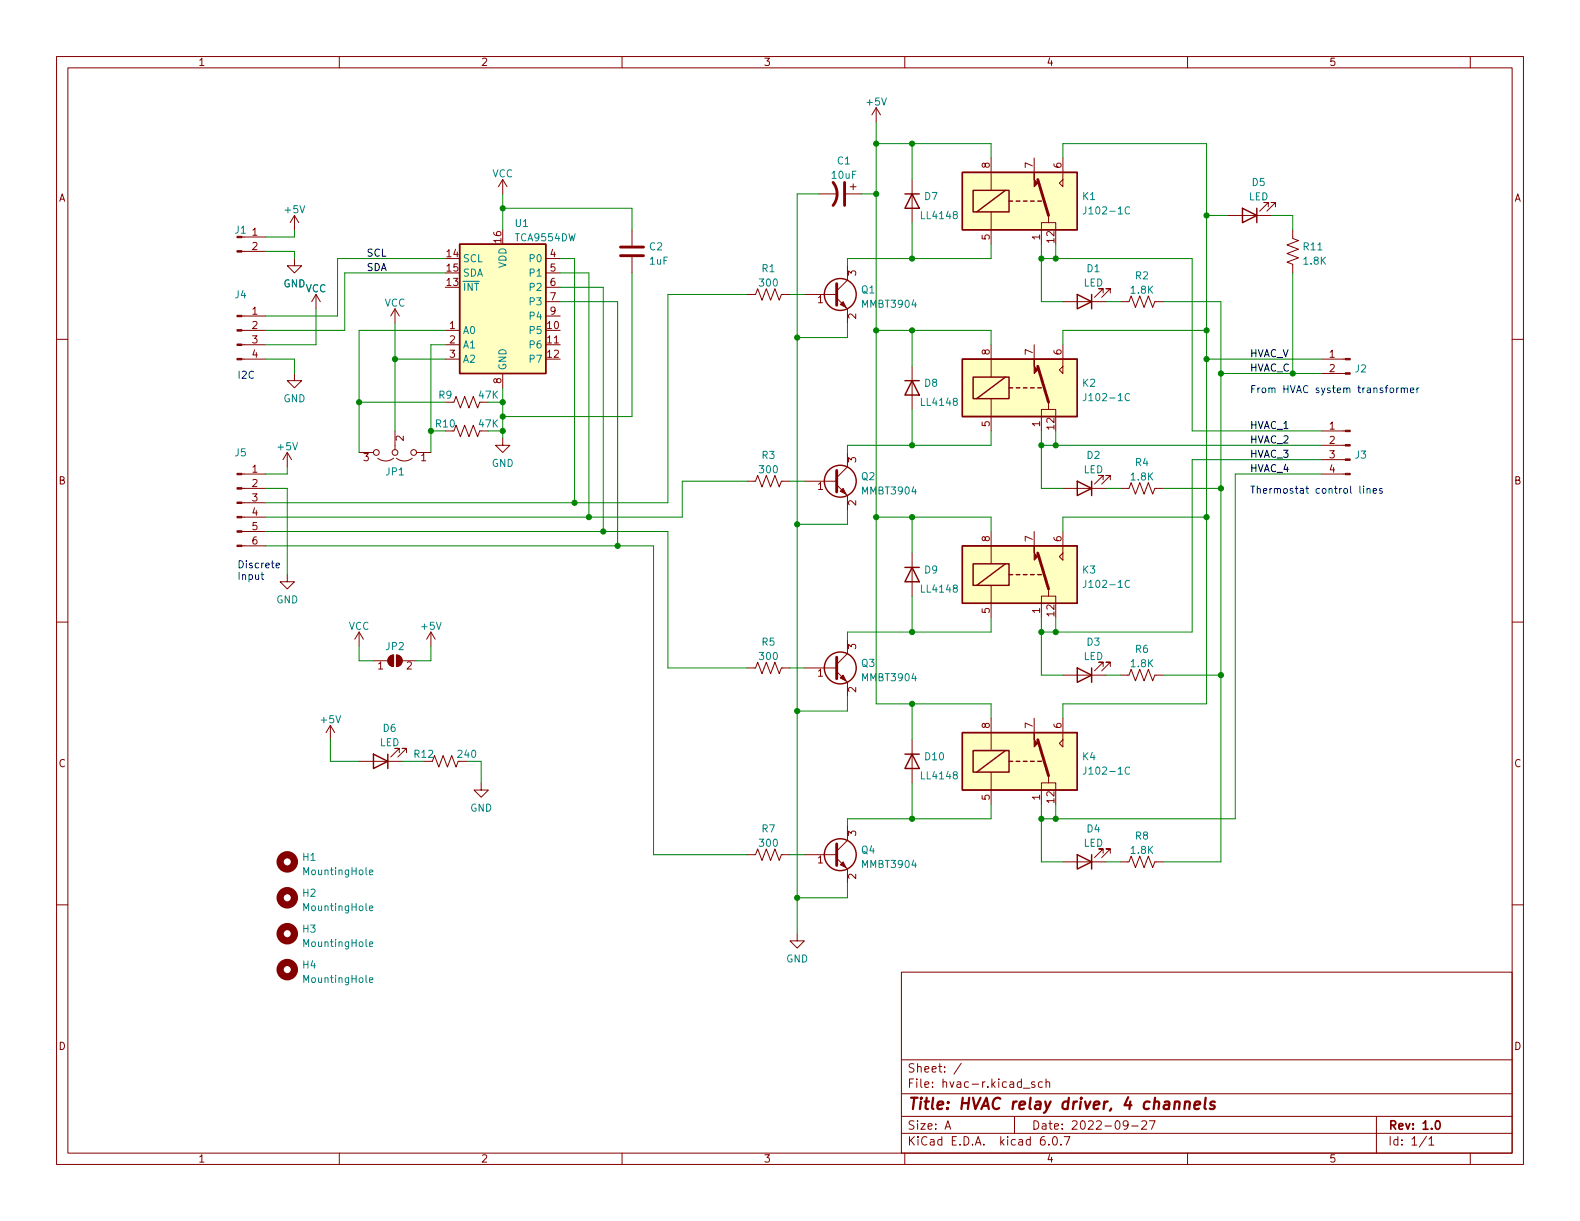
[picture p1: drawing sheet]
<svg xmlns="http://www.w3.org/2000/svg" width="279mm" height="216mm" viewBox="0 0 279 216" stroke-linecap="round" stroke-linejoin="round" font-family="sans-serif">
<g fill="none" stroke="#840000" stroke-width=".18">
<path d="M10 10h259.4v195.9h-259.4zM12 12h255.4v191.9h-255.4zM60 10v2M110 10v2M154.9 19.1l-.7 1.2M154.9 19.1v2.5M154.9 19.1l.8 1.2M160 10v2M210 10v2M260 10v2M52.1 38.1l-.8 1.3M52.1 38.1v2.5"/>
<path d="M52.1 38.1l.7 1.3M88.9 31.8v2.5M88.9 31.8l-.8 1.2M88.9 31.8l.8 1.2M144.8 34.3h3.3M149.6 34.3h2.8M150.4 33h1M150.9 32.5v1M161.3 31.8v7.6M175.3 27.9v5.8M175.3 37.5v5.7M182.9 27.9v2.6"/>
<path d="M185.4 38.1v1.3M188 27.9v5.1l-.7-.6 .7-.6M217.2 38.1h7.6M224.3 36.6v-.8h-.8h.8l-1.5 1.5M225.6 36.6v-.8h-.8h.8l-1.6 1.5M10 60h2M42.8 44.5h4.2M42.8 58.4h4.2M42.8 55.9h4.2M43.2 41.9h3.8M52.1 45.7v1.3h1.2l-1.2 1.3-1.3-1.3h1.3M55.9 52.1l-.8 1.2"/>
<path d="M55.9 52.1v2.5M55.9 52.1l.7 1.2M69.8 54.6v2.6M69.8 54.6l-.7 1.3M69.8 54.6l.8 1.3M78.7 58.4h2.6M96.5 55.9h2.6M96.5 45.7h2.6M96.5 48.3h2.6M96.5 50.8h2.6M96.5 53.3h2.6M111.8 40.6v2.8"/>
<path d="M111.8 45.5v2.8M132.1 52.1h1.5l.4-1 .7 2 .8-2 .8 2 .7-2 .8 2 .4-1h1.5M142.2 52.1h5.8M148 52.7l1.9 1.9v2.6M149.9 47v2.5l-1.9 1.9M186.7 40.6v-1.2h-2.6v3.8M188 53.3h7.6M195.1 51.8v-.7h-.8h.8l-1.6 1.5M196.3 51.8v-.7h-.7h.7l-1.5 1.5M198.1 53.3h1.5l.4-1 .8 2.1 .7-2.1 .8 2.1 .8-2.1 .7 2.1 .4-1.1h1.5M228.6 40.6v1.6l1 .3-2 .8 2 .8-2 .7 2 .8-2 .8 1 .3v1.6M267.4 60h2"/>
<path d="M42.8 63.5h4.2M42.8 61h4.2M52.1 66v1.3h1.2l-1.2 1.3-1.3-1.3h1.3M69.8 76.2v3.3M78.7 63.5h2.6M78.7 61h2.6M80.3 71.1l.3-1 .8 2 .8-2 .7 2 .8-2 .8 2 .3-1h1.6M80.3 76.2l.3-1 .8 2 .8-2 .7 2 .8-2 .8 2 .3-1h1.6M88.9 77.5v1.2h1.3l-1.3 1.3-1.3-1.3h1.3M88.9 66v2.6M96.5 61h2.6M161.3 64.8v7.6"/>
<path d="M175.3 61v5.7M175.3 70.5v5.7M182.9 61v2.5M185.4 71.1v1.3M186.7 73.7v-1.3h-2.6v3.8M188 61v5l-.7-.6 .7-.6M233.7 63.5h4.2M233.7 78.7h4.2M233.7 76.2h4.2M233.7 66h4.2M42.8 86.4h4.2M42.8 96.5h4.2"/>
<path d="M42.8 94h4.2M42.8 91.4h4.2M42.8 88.9h4.2M42.8 83.8h4.2M50.8 80l-.8 1.3M50.8 80v2.6M50.8 80l.8 1.3M63.5 80h2.5M66.8 81a2.26 2.26 0 0 0 2.8 0M70.1 81a2.26 2.26 0 0 0 2.8 0M73.7 80h2.5M132.1 85.1h1.5l.4-1 .7 2 .8-2 .8 2 .7-2 .8 2 .4-1h1.5"/>
<path d="M142.2 85.1h5.8M148 85.7l1.9 1.9v2.6M149.9 80v2.6l-1.9 1.9M161.3 97.8v7.6M175.3 94v5.7M182.9 94v2.5M188 94v5.1l-.7-.7 .7-.6M188 86.4h7.6M195.1 84.8v-.7h-.8h.8l-1.6 1.5M196.3 84.8v-.7h-.7h.7l-1.5 1.5M198.1 86.4h1.5l.4-1.1 .8 2.1 .7-2.1 .8 2.1 .8-2.1 .7 2.1 .4-1h1.5M233.7 83.8h4.2"/>
<path d="M233.7 81.3h4.2M10 110h2M50.8 101.6v1.3h1.3l-1.3 1.2-1.3-1.2h1.3M63.5 111.8l-.8 1.2M63.5 111.8v2.5M63.5 111.8l.8 1.2M66 116.8h2.6M68.9 116.1l.7-.3v2.1a1.02 1.02 0 0 1-.9-.7 1.02 1.02 0 0 1 .2-1.1zM70.1 115.8a1.02 1.02 0 0 1 1 1 1.02 1.02 0 0 1-1 1.1zM71.1 116.8h2.6M76.2 111.8l-.8 1.2M76.2 111.8v2.5"/>
<path d="M76.2 111.8l.8 1.2M132.1 118.1h1.5l.4-1 .7 2 .8-2 .8 2 .7-2 .8 2 .4-1h1.5M142.2 118.1h5.8M148 118.7l1.9 2v2.5M149.9 113v2.6l-1.9 1.9M175.3 103.5v5.7M185.4 104.1v1.3M186.7 106.7v-1.3h-2.6v3.8M188 119.4h7.6M195.1 117.9v-.8h-.8h.8l-1.6 1.5M196.3 117.9v-.8h-.7h.7l-1.5 1.5M198.1 119.4h1.5l.4-1 .8 2 .7-2 .8 2 .8-2 .7 2 .4-1h1.5"/>
<path d="M267.4 110h2M58.4 128.3l-.7 1.2M58.4 128.3v2.5M58.4 128.3l.8 1.2M63.5 134.6h7.6M70.6 133.1v-.8h-.8h.8l-1.5 1.6M71.9 133.1v-.8h-.8h.8l-1.5 1.6M74.9 134.6h1.6l.3-1 .8 2 .8-2 .7 2 .8-2 .7 2 .4-1M85.1 138.4v1.3h1.3l-1.3 1.3-1.3-1.3h1.3M161.3 130.8v7.6M175.3 127v5.7M175.3 136.5v5.7"/>
<path d="M182.9 127v2.5M185.4 137.2v1.2M186.7 139.7v-1.3h-2.6v3.8M188 127v5.1l-.7-.7 .7-.6M10 160h2M132.1 151.1h1.5l.4-1 .7 2 .8-2 .8 2 .7-2 .8 2 .4-1h1.5M142.2 151.1h5.8M148 151.8l1.9 1.9v2.5M149.9 146.1v2.5l-1.9 1.9M188 152.4h7.6M195.1 150.9v-.8h-.8h.8l-1.6 1.5M196.3 150.9v-.8h-.7h.7l-1.5 1.5"/>
<path d="M198.1 152.4h1.5l.4-1 .8 2 .7-2 .8 2 .8-2 .7 2 .4-1h1.5M267.4 160h2M141 165.1v1.3h1.2l-1.2 1.2-1.3-1.2h1.3M159.4 171.9h108v32h-108zM159.4 197.4h108M159.4 193.4h108M159.4 187.4h108M167.1 199.7l.5-1.5 .5 1.5M167.3 199.2h.7M170 188l-1.3 1.9M179.4 197.4v3M181 192.4h1.1"/>
<path d="M183 191.4l-.4-.1-.2 .2 .1 .2 .5 .2v.3h-.6M184.3 191.4l-.4-.1-.3 .3v.4l.2 .2h.5M185 191.4l.2-.1 .3 .1 .1 .9M185 190.8v1.5M199.5 198.8l-.3 .3h-.3l-.3-.3 .2-.6h.4l.2 .1a.99 .99 0 0 1-.4 1.4h-.2M200.1 199.1h1.2M201.9 198.3l.6-.1 .2 .1 .1 .3-1 1.1h1M203.3 198.2h1l-.7 1.5M243.4 197.4v6.5M60 203.9v2M110 203.9v2M159.4 200.4h108"/>
<path d="M160 203.9v2M184.7 201a.59 .59 0 0 0-.7 .6v.6l.1 .2 .4 .1 .3-.2v-.5l-.1-.2-.4-.1-.3 .3M185.5 202.3v.2M186.3 201h.2a.81 .81 0 0 1 .6 .6 .81 .81 0 0 1-.3 .8l-.2 .1a.81 .81 0 0 1-.6-.6 .81 .81 0 0 1 .3-.9zM187.6 202.3v.2M188.2 201h1l-.7 1.5M210 203.9v2M252.3 200.9l-1.3 1.9M252.7 201.4l.4-.4v1.5M252.7 202.5h.8M260 203.9v2"/>
<circle cx="66.5" cy="80" r=".51"/>
<circle cx="69.9" cy="80" r=".51"/>
<circle cx="73.2" cy="80" r=".51"/>
</g>
<path d="M254 198.2h.2a.82 .82 0 0 1 .6 .6 .82 .82 0 0 1-.3 .8l-.2 .1a.81 .81 0 0 1-.6-.6 .81 .81 0 0 1 .3-.9z" fill="none" stroke="#840000" stroke-width=".3"/>
<path d="M207.8 195a.49 .49 0 0 1 .8 .1l-.1 1M209.6 195a.49 .49 0 0 1 .8 .1l-.1 1M209.6 194.8l-.2 1.3M211.2 195.4l1-.2v-.3l-.6-.1-.3 .3v.9l.1 .1 .6-.1M213.2 194.1l-.2 1.7 .2 .3M214.8 194.9a.49 .49 0 0 0-.8 .3l.1 .1 .6 .2 .1 .2-.1 .3-.2 .1-.6-.1" fill="none" stroke="#840000" stroke-width=".4"/>
<path d="M147.3 32.3a3.3 3.3 0 0 1 0 4M149.4 32.3v4M183.5 31.8l1.9 6.3M109.7 45.2h4.1M109.7 43.7h4.1M148 50.2v3.8M183.5 64.8l1.9 6.3M148 83.2v3.8M183.5 97.8l1.9 6.3M148 116.2v3.8M183.5 130.8l1.9 6.4M148 149.2v3.8" fill="none" stroke="#840000" stroke-width=".51"/>
<g fill="#840000" stroke="#840000" stroke-width=".18">
<path d="M148.6 53.8l.5-.5 .5 1.1z"/>
<path d="M182.9 63.5v1.3l.6 .6-.6 .6z"/>
<path d="M148.6 86.9l.5-.5 .5 1z"/>
<path d="M148.6 119.9l.5-.5 .5 1z"/>
<path d="M68.9 116.1l.7-.3v2.1a1.02 1.02 0 0 1-.9-.7 1.02 1.02 0 0 1 .2-1.1z"/>
<path d="M70.1 115.8a1.02 1.02 0 0 1 1 1 1.02 1.02 0 0 1-1 1.1z"/>
<path d="M148.6 152.9l.5-.5 .5 1z"/>
<path d="M41.9 44.3h.9v.3h-.9z"/>
<path d="M41.9 41.8h.9v.2h-.9z"/>
<path d="M182.9 96.5v1.3l.6 .6-.6 .7z"/>
<path d="M41.9 96.4h.9v.2h-.9z"/>
<path d="M41.9 93.9h.9v.2h-.9z"/>
<path d="M41.9 91.3h.9v.3h-.9z"/>
<path d="M41.9 88.8h.9v.2h-.9z"/>
<path d="M41.9 86.2h.9v.3h-.9z"/>
<path d="M41.9 83.7h.9v.2h-.9z"/>
<path d="M41.9 63.4h.9v.2h-.9z"/>
<path d="M41.9 60.8h.9v.3h-.9z"/>
<path d="M41.9 58.3h.9v.2h-.9z"/>
<path d="M41.9 55.8h.9v.2h-.9z"/>
<path d="M182.9 30.5v1.3l.6 .6-.6 .6z"/>
<path d="M237.9 83.7h.9v.2h-.9z"/>
<path d="M237.9 81.2h.9v.2h-.9z"/>
<path d="M237.9 78.6h.9v.3h-.9z"/>
<path d="M237.9 76.1h.9v.2h-.9z"/>
<path d="M237.9 65.9h.9v.3h-.9z"/>
<path d="M237.9 63.4h.9v.2h-.9z"/>
<path d="M182.9 129.5v1.3l.6 .6-.6 .7z"/>
</g>
<g fill="none" stroke="#840000" stroke-width=".25">
<path d="M160 34.3h2.6M161.3 34.3l1.3 2.5h-2.6zM170.2 30.5h20.3v10.1h-20.3zM172.1 33.7h6.3v3.8h-6.3zM177.8 33.7l-5.1 3.8M178.4 35.6h.7M179.7 35.6h.6M181 35.6h.6M182.2 35.6h.7M183.5 35.6h.6M219.7 36.8l2.5 1.3-2.5 1.3zM222.2 36.8v2.6"/>
<path d="M81.3 43.2h15.2v22.8h-15.2zM190.5 52.1l2.5 1.2-2.5 1.3zM193 52.1v2.5M160 67.3h2.6M161.3 67.3l1.3 2.6h-2.6zM170.2 63.5h20.3v10.2h-20.3zM172.1 66.7h6.3v3.8h-6.3zM177.8 66.7l-5.1 3.8M178.4 68.6h.7M179.7 68.6h.6M181 68.6h.6M182.2 68.6h.7"/>
<path d="M183.5 68.6h.6M170.2 96.5h20.3v10.2h-20.3zM172.1 99.7h6.3v3.8h-6.3zM177.8 99.7l-5.1 3.8M190.5 85.1l2.5 1.3-2.5 1.2zM193 85.1v2.5M160 100.3h2.6M161.3 100.3l1.3 2.6h-2.6zM178.4 101.6h.7M179.7 101.6h.6M181 101.6h.6M182.2 101.6h.7"/>
<path d="M183.5 101.6h.6M190.5 118.1l2.5 1.3-2.5 1.3zM193 118.1v2.6M66 133.4l2.6 1.2-2.6 1.3zM68.6 133.4v2.5M160 133.4h2.6M161.3 133.4l1.3 2.5h-2.6zM170.2 129.5h20.3v10.2h-20.3zM172.1 132.7h6.3v3.8h-6.3zM177.8 132.7l-5.1 3.8M178.4 134.6h.7M179.7 134.6h.6"/>
<path d="M181 134.6h.6M182.2 134.6h.7M183.5 134.6h.6M190.5 151.1l2.5 1.3-2.5 1.3zM193 151.1v2.6"/>
<circle cx="148.6" cy="52.1" r="2.82"/>
<circle cx="148.6" cy="85.1" r="2.82"/>
<circle cx="148.6" cy="118.1" r="2.82"/>
<circle cx="148.6" cy="151.1" r="2.82"/>
</g>
<g fill="#ffffc2" stroke="#ffffc2" stroke-width=".18">
<path d="M170.2 63.5h20.3v10.2h-20.3z"/>
<path d="M170.2 96.5h20.3v10.2h-20.3z"/>
<path d="M170.2 30.5h20.3v10.1h-20.3z"/>
<path d="M81.3 43.2h15.2v22.8h-15.2z"/>
<path d="M170.2 129.5h20.3v10.2h-20.3z"/>
</g>
<path d="M192 36.6v.9a.41 .41 0 0 1-.5 .3M199.7 36.7a.6 .6 0 0 0-.8 .4 .6 .6 0 0 0 .6 .7l.2-.1M192 69.6v.9a.41 .41 0 0 1-.5 .4M199.7 69.7a.6 .6 0 0 0-.8 .4 .6 .6 0 0 0 .6 .8l.2-.2M192 102.6v.9a.41 .41 0 0 1-.5 .4M199.7 102.7a.6 .6 0 0 0-.8 .5 .6 .6 0 0 0 .6 .7l.2-.1M192 135.6v.9a.41 .41 0 0 1-.5 .4M199.7 135.7a.6 .6 0 0 0-.8 .5 .6 .6 0 0 0 .6 .7l.2-.1M65.3 154.3l.6-.2v-.2l-.4-.1-.2 .2 .1 .6h.5M65.3 160.6l.6-.1v-.3h-.4l-.2 .2 .1 .6h.5M65.3 167l.6-.2v-.2l-.4-.1-.2 .2 .1 .6h.5M65.3 173.3l.6-.1v-.3h-.4l-.2 .2 .1 .6h.5" fill="none" stroke="#008484" stroke-width=".18"/>
<g fill="none" stroke="#840000" stroke-width="1.3">
<circle cx="50.8" cy="152.4" r="1.27"/>
<circle cx="50.8" cy="158.7" r="1.27"/>
<circle cx="50.8" cy="171.4" r="1.27"/>
<circle cx="50.8" cy="165.1" r="1.27"/>
</g>
<g fill="none" stroke="#0000c2" stroke-width=".18">
<path d="M247 68.6v.8M247.4 68.6l-.4 .2M247.8 68.7l.2-.1 .3 .1v.7M247.8 68.6v.8M248.3 68.8l.2-.2 .3 .1 .1 .7M249.4 69l.6-.1v-.2l-.4-.1-.2 .2 .1 .6h.5M250.6 68.6v.8M250.9 68.6l-.3 .2M48.8 100l.6-.1v-.3h-.4l-.2 .2 .1 .6h.5M240.5 86v1l.2 .2M241.1 86v.1M241.1 86.4v.8"/>
<path d="M241.7 86.5l.2-.1h.3l.1 .8M241.7 86.4v.8M242.8 86.8l.6-.1v-.3h-.4l-.2 .2 .1 .6h.5M244.4 86.4h-.3l-.2 .2 .1 .1 .4 .2v.3h-.5M46.2 101.6h.4M46.3 101.2v1.1l.3 .2"/>
</g>
<g fill="none" stroke="#008400" stroke-width=".18">
<path d="M88.9 34.3v6.3M88.9 36.8h22.9v3.8M144.8 34.3h-3.8v130.8M152.4 34.3h2.5M154.9 21.6v102.9h20.4v2.5M154.9 25.4h20.4v2.5M161.3 25.4v6.4M161.3 39.4v6.3M188 27.9v-2.5h25.4v99.1h-25.4v2.5M213.4 38.1h3.8M224.8 38.1h3.8v2.5M47 44.5h5.1v1.2"/>
<path d="M52.1 40.6v1.3h-5.1M55.9 54.6v6.4h-8.9M69.8 57.2v19M78.7 45.7h-19v10.2h-12.7M78.7 58.4h-15.2v21.6M78.7 48.3h-17.7v10.1h-14M99.1 53.3h10.1v43.2M99.1 45.7h2.5v43.2M99.1 50.8h7.6v43.2M99.1 48.3h5v43.1M111.8 48.3v25.4h-22.9M132.1 52.1h-14v36.8h-71.1"/>
<path d="M139.7 52.1h2.5M149.9 57.2v2.5h-8.9M154.9 58.4h20.4v2.6M161.3 58.4v6.4M175.3 43.2v2.5h-25.4v1.3M184.1 43.2v10.1h3.9M184.1 45.7h26.7v30.5h22.9M186.7 43.2v2.5M195.6 53.3h2.5M205.7 53.3h10.2v99.1h-10.2M213.4 58.4h-25.4v2.6M228.6 48.3v17.7"/>
<path d="M47 63.5h5.1v2.5M63.5 71.1h15.2M69.8 63.5h8.9M76.2 76.2h2.5M78.7 61h-2.5v19M86.4 71.1h2.5M86.4 76.2h2.5M88.9 68.6v8.9M161.3 72.4v6.3M175.3 76.2v2.5h-25.4v1.3M184.1 76.2v10.2h3.9M184.1 78.7h49.6"/>
<path d="M186.7 76.2v2.5M213.4 63.5h20.3M215.9 66h17.8M47 96.5h68.6v54.6h16.5M47 86.4h3.8v15.2M47 94h71.1v24.1h14M50.8 82.6v1.2h-3.8M132.1 85.1h-11.5v6.3h-73.6M139.7 85.1h2.5M149.9 90.2v2.5h-8.9M154.9 91.4h20.4v2.6M161.3 91.4v6.4"/>
<path d="M195.6 86.4h2.5M205.7 86.4h10.2M213.4 91.4h-25.4v2.6M233.7 83.8h-15.3v61h-34.3M233.7 81.3h-22.9v30.5h-26.7M63.5 114.3v2.5h2.5M76.2 114.3v2.5h-2.5M139.7 118.1h2.5M161.3 105.4v6.4M175.3 109.2v2.6h-25.4v1.2M184.1 109.2v10.2h3.9M186.7 109.2v2.6"/>
<path d="M195.6 119.4h2.5M205.7 119.4h10.2M58.4 130.8v3.8h5.1M71.1 134.6h3.8M82.5 134.6h2.6v3.8M149.9 123.2v2.5h-8.9M161.3 124.5v6.3M161.3 138.4v6.4M139.7 151.1h2.5M149.9 156.2v2.6h-8.9M175.3 142.2v2.6h-25.4v1.3M184.1 142.2v10.2h3.9"/>
<path d="M186.7 142.2v2.6M195.6 152.4h2.5"/>
</g>
<g fill="#008400" stroke="#008400" stroke-width=".18">
<circle cx="213.4" cy="63.5" r=".46"/>
<circle cx="186.7" cy="45.7" r=".46"/>
<circle cx="213.4" cy="38.1" r=".46"/>
<circle cx="213.4" cy="58.4" r=".46"/>
<circle cx="186.7" cy="111.8" r=".46"/>
<circle cx="184.1" cy="144.8" r=".46"/>
<circle cx="161.3" cy="144.8" r=".46"/>
<circle cx="184.1" cy="111.8" r=".46"/>
<circle cx="186.7" cy="144.8" r=".46"/>
<circle cx="141" cy="92.7" r=".46"/>
<circle cx="154.9" cy="91.4" r=".46"/>
<circle cx="161.3" cy="91.4" r=".46"/>
<circle cx="161.3" cy="78.7" r=".46"/>
<circle cx="141" cy="59.7" r=".46"/>
<circle cx="184.1" cy="45.7" r=".46"/>
<circle cx="213.4" cy="91.4" r=".46"/>
<circle cx="215.9" cy="119.4" r=".46"/>
<circle cx="215.9" cy="66" r=".46"/>
<circle cx="215.9" cy="86.4" r=".46"/>
<circle cx="228.6" cy="66" r=".46"/>
<circle cx="186.7" cy="78.7" r=".46"/>
<circle cx="184.1" cy="78.7" r=".46"/>
<circle cx="154.9" cy="58.4" r=".46"/>
<circle cx="161.3" cy="58.4" r=".46"/>
<circle cx="161.3" cy="45.7" r=".46"/>
<circle cx="161.3" cy="25.4" r=".46"/>
<circle cx="154.9" cy="34.3" r=".46"/>
<circle cx="154.9" cy="25.4" r=".46"/>
<circle cx="104.1" cy="91.4" r=".46"/>
<circle cx="88.9" cy="76.2" r=".46"/>
<circle cx="101.6" cy="88.9" r=".46"/>
<circle cx="76.2" cy="76.2" r=".46"/>
<circle cx="109.2" cy="96.5" r=".46"/>
<circle cx="106.7" cy="94" r=".46"/>
<circle cx="88.9" cy="73.7" r=".46"/>
<circle cx="88.9" cy="71.1" r=".46"/>
<circle cx="88.9" cy="36.8" r=".46"/>
<circle cx="161.3" cy="111.8" r=".46"/>
<circle cx="161.3" cy="124.5" r=".46"/>
<circle cx="141" cy="125.7" r=".46"/>
<circle cx="141" cy="158.8" r=".46"/>
<circle cx="69.8" cy="63.5" r=".46"/>
<circle cx="63.5" cy="71.1" r=".46"/>
</g>
<text font-size="2.8" fill="#840000" x="160.4" y="196.2">Title: HVAC relay driver, 4 channels</text>
<g font-size="2.1" fill="#840000">
<text x="160.4" y="189.7">Sheet: /</text>
<text x="160.4" y="192.4">File: hvac-r.kicad_sch</text>
<text x="160.4" y="202.5">KiCad E.D.A. kicad 6.0.7</text>
<text x="160.4" y="199.7">Size: A</text>
<text x="182.4" y="199.7">Date: 2022-09-27</text>
<text x="245.4" y="199.7">Rev: 1.0</text>
<text x="245.4" y="202.5">Id: 1/1</text>
</g>
<g font-size="1.8" fill="#840000">
<text x="35" y="11.6">1</text>
<text x="85" y="11.6">2</text>
<text x="135" y="11.6">3</text>
<text x="185" y="11.6">4</text>
<text x="235" y="11.6">5</text>
<text x="175" y="29.7" transform="rotate(-90 175 29.7)">8</text>
<text x="182.6" y="29.7" transform="rotate(-90 182.6 29.7)">7</text>
<text x="187.7" y="29.7" transform="rotate(-90 187.7 29.7)">6</text>
<text x="10.3" y="35.6">A</text>
<text x="267.7" y="35.6">A</text>
<text x="44.6" y="41.7">1</text>
<text x="44.6" y="44.2">2</text>
<text x="79" y="45.5">14</text>
<text x="88.6" y="42.9" transform="rotate(-90 88.6 42.9)">16</text>
<text x="97.3" y="45.5">4</text>
<text x="175" y="42.4" transform="rotate(-90 175 42.4)">5</text>
<text x="183.9" y="42.4" transform="rotate(-90 183.9 42.4)">1</text>
<text x="186.4" y="42.9" transform="rotate(-90 186.4 42.9)">12</text>
<text x="79" y="50.5">13</text>
<text x="79" y="48">15</text>
<text x="97.3" y="48">5</text>
<text x="97.3" y="50.5">6</text>
<text x="97.3" y="53.1">7</text>
<text x="144.6" y="53.6">1</text>
<text x="151.4" y="48.8" transform="rotate(-90 151.4 48.8)">3</text>
<text x="44.6" y="55.6">1</text>
<text x="44.6" y="58.2">2</text>
<text x="79.5" y="58.2">1</text>
<text x="96.8" y="58.2">10</text>
<text x="97.3" y="55.6">9</text>
<text x="151.4" y="56.4" transform="rotate(-90 151.4 56.4)">2</text>
<text x="44.6" y="60.7">3</text>
<text x="44.6" y="63.2">4</text>
<text x="79.5" y="60.7">2</text>
<text x="79.5" y="63.2">3</text>
<text x="96.8" y="60.7">11</text>
<text x="96.8" y="63.2">12</text>
<text x="175" y="62.7" transform="rotate(-90 175 62.7)">8</text>
<text x="182.6" y="62.7" transform="rotate(-90 182.6 62.7)">7</text>
<text x="187.7" y="62.7" transform="rotate(-90 187.7 62.7)">6</text>
<text x="235.1" y="63.2">1</text>
<text x="235.1" y="65.8">2</text>
<text x="88.6" y="67.8" transform="rotate(-90 88.6 67.8)">8</text>
<text x="71.4" y="78" transform="rotate(-90 71.4 78)">2</text>
<text x="175" y="75.4" transform="rotate(-90 175 75.4)">5</text>
<text x="183.9" y="75.4" transform="rotate(-90 183.9 75.4)">1</text>
<text x="186.4" y="75.9" transform="rotate(-90 186.4 75.9)">12</text>
<text x="235.1" y="75.9">1</text>
<text x="44.6" y="83.6">1</text>
<text x="64.3" y="81.5">3</text>
<text x="74.4" y="81.5">1</text>
<text x="151.4" y="81.8" transform="rotate(-90 151.4 81.8)">3</text>
<text x="235.1" y="78.5">2</text>
<text x="235.1" y="81">3</text>
<text x="235.1" y="83.6">4</text>
<text x="10.3" y="85.7">B</text>
<text x="44.6" y="86.1">2</text>
<text x="44.6" y="88.6">3</text>
<text x="144.6" y="86.6">1</text>
<text x="151.4" y="89.4" transform="rotate(-90 151.4 89.4)">2</text>
<text x="267.7" y="85.7">B</text>
<text x="44.6" y="91.2">4</text>
<text x="44.6" y="93.7">5</text>
<text x="175" y="95.7" transform="rotate(-90 175 95.7)">8</text>
<text x="182.6" y="95.7" transform="rotate(-90 182.6 95.7)">7</text>
<text x="187.7" y="95.7" transform="rotate(-90 187.7 95.7)">6</text>
<text x="44.6" y="96.3">6</text>
<text x="175" y="108.4" transform="rotate(-90 175 108.4)">5</text>
<text x="183.9" y="108.4" transform="rotate(-90 183.9 108.4)">1</text>
<text x="186.4" y="108.9" transform="rotate(-90 186.4 108.9)">12</text>
<text x="66.8" y="118.4">1</text>
<text x="71.9" y="118.4">2</text>
<text x="144.6" y="119.6">1</text>
<text x="151.4" y="114.8" transform="rotate(-90 151.4 114.8)">3</text>
<text x="151.4" y="122.4" transform="rotate(-90 151.4 122.4)">2</text>
<text x="175" y="128.8" transform="rotate(-90 175 128.8)">8</text>
<text x="182.6" y="128.8" transform="rotate(-90 182.6 128.8)">7</text>
<text x="187.7" y="128.8" transform="rotate(-90 187.7 128.8)">6</text>
<text x="10.3" y="135.6">C</text>
<text x="267.7" y="135.6">C</text>
<text x="175" y="141.5" transform="rotate(-90 175 141.5)">5</text>
<text x="183.9" y="141.5" transform="rotate(-90 183.9 141.5)">1</text>
<text x="186.4" y="142" transform="rotate(-90 186.4 142)">12</text>
<text x="151.4" y="147.8" transform="rotate(-90 151.4 147.8)">3</text>
<text x="144.6" y="152.7">1</text>
<text x="151.4" y="155.4" transform="rotate(-90 151.4 155.4)">2</text>
<text x="10.3" y="185.7">D</text>
<text x="267.7" y="185.7">D</text>
<text x="35" y="205.6">1</text>
<text x="85" y="205.6">2</text>
<text x="135" y="205.6">3</text>
<text x="185" y="205.6">4</text>
<text x="235" y="205.6">5</text>
</g>
<g font-size="1.8" fill="#008484">
<text x="153.3" y="18.6">+5V</text>
<text x="148.1" y="29.1">C1</text>
<text x="87" y="31.3">VCC</text>
<text x="147.2" y="31.6">10uF</text>
<text x="163.5" y="35.4">D7</text>
<text x="191.5" y="35.4">K1</text>
<text x="220.8" y="35.4">LED</text>
<text x="221.4" y="32.9">D5</text>
<text x="41.6" y="41.3">J1</text>
<text x="50.5" y="37.7">+5V</text>
<text x="91.1" y="40.1">U1</text>
<text x="163" y="38.7">LL4148</text>
<text x="192.3" y="37.9">J102-1C</text>
<text x="81.8" y="46.4">SCL</text>
<text x="89.5" y="47.4" transform="rotate(-90 89.5 47.4)">VDD</text>
<text x="91.2" y="42.7">TCA9554DW</text>
<text x="93.8" y="46.4">P0</text>
<text x="114.9" y="44.3">C2</text>
<text x="114.9" y="46.8">1uF</text>
<text x="230.6" y="44.3">R11</text>
<text x="230.6" y="46.8">1.8K</text>
<text x="41.6" y="52.7">J4</text>
<text x="50.1" y="50.8">GND</text>
<text x="54" y="51.7">VCC</text>
<text x="81.8" y="51.4">~{INT}</text>
<text x="81.8" y="48.9">SDA</text>
<text x="93.8" y="48.9">P1</text>
<text x="93.8" y="51.4">P2</text>
<text x="93.8" y="54">P3</text>
<text x="134.4" y="50.7">300</text>
<text x="134.8" y="48.1">R1</text>
<text x="152.3" y="51.9">Q1</text>
<text x="191.6" y="50.7">LED</text>
<text x="192.2" y="48.1">D1</text>
<text x="200.1" y="51.9">1.8K</text>
<text x="200.8" y="49.4">R2</text>
<text x="68" y="54.2">VCC</text>
<text x="81.8" y="59.1">A0</text>
<text x="93.8" y="59.1">P5</text>
<text x="93.8" y="56.5">P4</text>
<text x="152.6" y="54.4">MMBT3904</text>
<text x="81.8" y="61.6">A1</text>
<text x="81.8" y="64.1">A2</text>
<text x="89.5" y="65.5" transform="rotate(-90 89.5 65.5)">GND</text>
<text x="93.8" y="61.6">P6</text>
<text x="93.8" y="64.1">P7</text>
<text x="239.7" y="65.8">J2</text>
<text x="50.1" y="71.1">GND</text>
<text x="77.6" y="70.5">R9</text>
<text x="84.7" y="70.5">47K</text>
<text x="163" y="71.8">LL4148</text>
<text x="163.5" y="68.4">D8</text>
<text x="191.5" y="68.4">K2</text>
<text x="192.3" y="70.9">J102-1C</text>
<text x="77.1" y="75.6">R10</text>
<text x="84.7" y="75.6">47K</text>
<text x="41.6" y="80.7">J5</text>
<text x="49.2" y="79.6">+5V</text>
<text x="86.9" y="82.5">GND</text>
<text x="134.4" y="83.7">300</text>
<text x="134.8" y="81.1">R3</text>
<text x="191.6" y="83.7">LED</text>
<text x="192.2" y="81.1">D2</text>
<text x="200.8" y="82.4">R4</text>
<text x="239.7" y="81.1">J3</text>
<text x="68.3" y="84">JP1</text>
<text x="152.3" y="84.9">Q2</text>
<text x="152.6" y="87.4">MMBT3904</text>
<text x="200.1" y="84.9">1.8K</text>
<text x="163.5" y="101.4">D9</text>
<text x="191.5" y="101.4">K3</text>
<text x="48.8" y="106.7">GND</text>
<text x="163" y="104.8">LL4148</text>
<text x="192.3" y="103.9">J102-1C</text>
<text x="61.6" y="111.4">VCC</text>
<text x="74.6" y="111.4">+5V</text>
<text x="68.3" y="114.9">JP2</text>
<text x="134.4" y="116.7">300</text>
<text x="134.8" y="114.2">R5</text>
<text x="152.3" y="117.9">Q3</text>
<text x="191.6" y="116.7">LED</text>
<text x="192.2" y="114.2">D3</text>
<text x="200.1" y="118">1.8K</text>
<text x="200.8" y="115.4">R6</text>
<text x="152.6" y="120.4">MMBT3904</text>
<text x="56.8" y="127.9">+5V</text>
<text x="67.1" y="131.9">LED</text>
<text x="67.8" y="129.4">D6</text>
<text x="73.3" y="134">R12</text>
<text x="81.1" y="134">240</text>
<text x="163" y="137.8">LL4148</text>
<text x="163.6" y="134.4">D10</text>
<text x="191.5" y="134.4">K4</text>
<text x="192.3" y="137">J102-1C</text>
<text x="83.1" y="143.5">GND</text>
<text x="134.4" y="149.7">300</text>
<text x="134.8" y="147.2">R7</text>
<text x="191.6" y="149.7">LED</text>
<text x="192.2" y="147.2">D4</text>
<text x="200.8" y="148.4">R8</text>
<text x="53.6" y="152.2">H1</text>
<text x="53.9" y="154.7">MountingHole</text>
<text x="152.3" y="150.9">Q4</text>
<text x="152.6" y="153.5">MMBT3904</text>
<text x="200.1" y="151">1.8K</text>
<text x="53.6" y="158.6">H2</text>
<text x="53.9" y="161.1">MountingHole</text>
<text x="53.6" y="164.9">H3</text>
<text x="53.9" y="167.4">MountingHole</text>
<text x="53.6" y="171.3">H4</text>
<text x="53.9" y="173.8">MountingHole</text>
<text x="139" y="170.2">GND</text>
</g>
<g font-size="1.8">
<text x="64.8" y="47.9">SDA</text>
<text x="64.8" y="45.4">SCL</text>
<text x="221" y="63.2">HVAC_V</text>
<text x="221" y="65.7">HVAC_C</text>
<text x="221" y="75.9">HVAC_1</text>
<text x="221" y="80.9">HVAC_3</text>
<text x="221" y="78.4">HVAC_2</text>
<text x="221" y="83.5">HVAC_4</text>
</g>
<g font-size="1.8" fill="#0000c2">
<text x="41.9" y="67">I2C</text>
<text x="221" y="69.5">From HVAC system transformer</text>
<text x="221" y="87.3">Thermostat control lines</text>
<text x="41.9" y="100.5">Discrete</text>
<text x="41.9" y="102.5">Input</text>
</g>
</svg>
